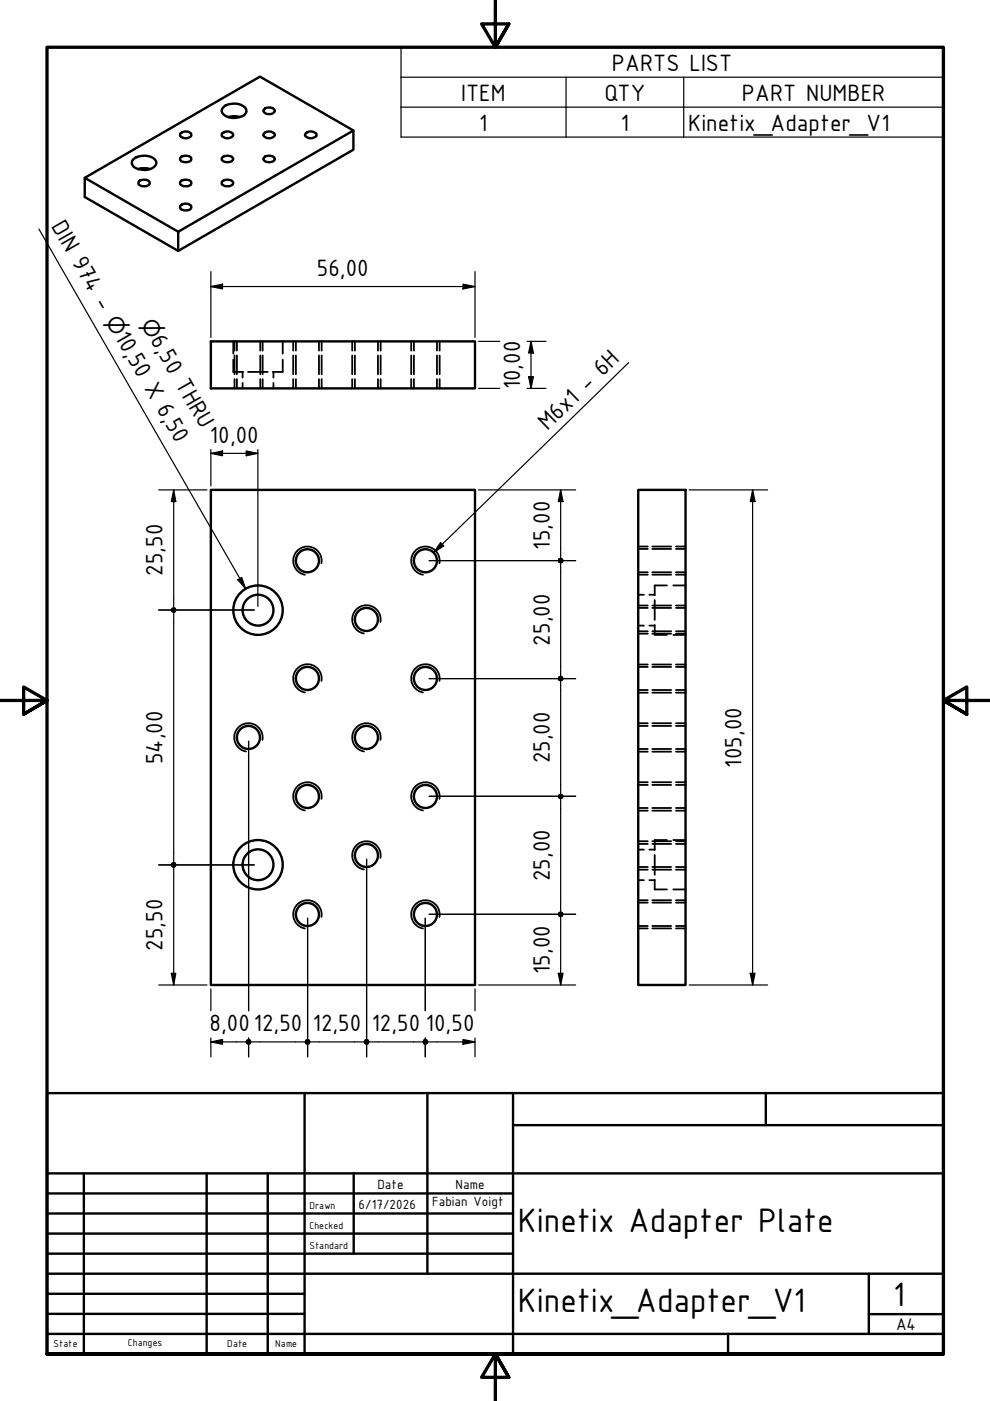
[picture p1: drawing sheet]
<svg xmlns="http://www.w3.org/2000/svg" width="210mm" height="297mm" viewBox="0 0 210 297" stroke-linecap="round" stroke-linejoin="round" font-family="sans-serif">
<!-- layer: Visible (ISO) -->
<g fill="none" stroke="#000" stroke-width=".51">
<path d="M18 37.7l19.8 11.4M28.3 33.8a3.7 3.7 0 0 1 4.6 .1 .98 .98 0 0 1-.3 1.5 3.8 3.8 0 0 1-4.3 0 1.08 1.08 0 0 1 0-1.6zM29.3 35.9a4.3 4.3 0 0 1 2.5 0M29.4 38.5a1.69 1.69 0 0 1 2.3 0v.3a.97 .97 0 0 1-1.2 .7 .86 .86 0 0 1-1.1-1zM38.2 28.3a1.69 1.69 0 0 1 2.3 0l.1 .3a1.39 1.39 0 0 1-2.4 0zM38.2 38.5a1.69 1.69 0 0 1 2.3 0l.1 .3a.97 .97 0 0 1-1.2 .7 .86 .86 0 0 1-1.2-1zM38.5 33.2a1.46 1.46 0 0 1 2.1 .5 1.39 1.39 0 0 1-2.4 0zM47.1 38.5a1.58 1.58 0 0 1 2.4 .3 1.39 1.39 0 0 1-2.1 .5l-.3-.2zM47.1 28.3a1.54 1.54 0 0 1 2.4 .3 1.45 1.45 0 0 1-2.5 0zM47.1 33.5a1.58 1.58 0 0 1 2.4 .2 1.45 1.45 0 0 1-2.5 0zM47.4 22.7a3.7 3.7 0 0 1 4.6 .1 1.13 1.13 0 0 1-.8 1.9 3.6 3.6 0 0 1-4.1-.8v-.7zM48.4 24.8a4.3 4.3 0 0 1 2.5 0"/>
<path d="M55.9 28.3a1.47 1.47 0 0 1 2.4 .3 1.45 1.45 0 0 1-2.5 0zM56.2 23a1.52 1.52 0 0 1 2.1 .5 1.45 1.45 0 0 1-2.5 0zM56.2 33.2a1.52 1.52 0 0 1 2.1 .5 1.45 1.45 0 0 1-2.5 0zM64.8 28.3a1.69 1.69 0 0 1 2.3 0v.3a1.45 1.45 0 0 1-2.5 0zM74.9 27.7l-37.1 21.4v4.1l-19.8-11.4v-4.1l37.1-21.5 19.8 11.5v4l-37.1 21.5M38.2 43.6a1.69 1.69 0 0 1 2.3 0l.1 .3a1.39 1.39 0 0 1-2.4 0zM44.7 72.4h56v9.9h-56zM44.7 103.9h56v104.9h-56zM135.3 103.9h10.1v104.9h-10.1z"/>
<circle cx="65.2" cy="118.9" r="2.44"/>
<circle cx="90.2" cy="118.9" r="2.44"/>
<circle cx="54.7" cy="129.4" r="3.3"/>
<circle cx="54.7" cy="129.4" r="5.2"/>
<circle cx="77.7" cy="131.3" r="2.44"/>
<circle cx="52.7" cy="156.4" r="2.44"/>
<circle cx="65.2" cy="143.8" r="2.44"/>
<circle cx="77.7" cy="156.4" r="2.44"/>
<circle cx="90.2" cy="143.8" r="2.44"/>
<circle cx="65.2" cy="168.9" r="2.44"/>
<circle cx="90.2" cy="168.9" r="2.44"/>
<circle cx="54.7" cy="183.3" r="3.3"/>
<circle cx="54.7" cy="183.3" r="5.2"/>
<circle cx="65.2" cy="193.9" r="2.44"/>
<circle cx="77.7" cy="181.4" r="2.44"/>
<circle cx="90.2" cy="193.9" r="2.44"/>
</g>
<!-- layer: Visible Narrow (ISO) -->
<path d="M68.2 119.4a3 3 0 0 0-2.5-3.5 3 3 0 0 0-3.5 2.5 3 3 0 0 0 2.5 3.5M93.2 119.4a3 3 0 0 0-2.5-3.5 3 3 0 0 0-3.5 2.5 3 3 0 0 0 2.5 3.5M80.7 131.9a3 3 0 0 0-2.5-3.5 3 3 0 0 0-3.5 2.4 3 3 0 0 0 2.5 3.5M55.6 156.9a3 3 0 0 0-2.4-3.5 3 3 0 0 0-3.5 2.4 3 3 0 0 0 2.4 3.5M68.2 144.4a3 3 0 0 0-2.5-3.5 3 3 0 0 0-3.5 2.4 3 3 0 0 0 2.5 3.5M80.7 156.9a3 3 0 0 0-2.5-3.5 3 3 0 0 0-3.5 2.4 3 3 0 0 0 2.5 3.5M93.2 144.4a3 3 0 0 0-2.5-3.5 3 3 0 0 0-3.5 2.4 3 3 0 0 0 2.5 3.5M68.2 169.4a3 3 0 0 0-2.5-3.5 3 3 0 0 0-3.5 2.4 3 3 0 0 0 2.5 3.5M93.2 169.4a3 3 0 0 0-2.5-3.5 3 3 0 0 0-3.5 2.4 3 3 0 0 0 2.5 3.5M68.2 194.4a3 3 0 0 0-2.5-3.5 3 3 0 0 0-3.5 2.5 3 3 0 0 0 2.5 3.5M80.7 181.9a3 3 0 0 0-2.5-3.5 3 3 0 0 0-3.5 2.4 3 3 0 0 0 2.5 3.5M93.2 194.4a3 3 0 0 0-2.5-3.5 3 3 0 0 0-3.5 2.5 3 3 0 0 0 2.5 3.5" fill="none" stroke="#000" stroke-width=".38"/>
<!-- layer: Hidden (ISO) -->
<g fill="none" stroke="#000" stroke-width=".38">
<path d="M49.5 76.2v2.7h2.1M49.5 72.4v2.6M49.7 72.4v1.9M49.7 75.4v4M50.2 72.4v1.9M50.2 75.4v4M51.4 78.9v1.2M52.6 78.9h4.2M55.2 72.4v1.9M55.2 75.4v4M55.7 72.4v1.9M55.7 75.4v4"/>
<path d="M58 78.9v1.2M59.9 76.2v2.7h-2.1M59.9 72.4v2.6M62.2 72.4v1.9M62.2 75.4v4M62.7 72.4v1.9M62.7 75.4v4M67.6 72.4v1.9M67.6 75.4v4M68.2 72.4v1.9M68.2 75.4v4M74.7 72.4v1.9"/>
<path d="M74.7 75.4v4M75.2 72.4v1.9M75.2 75.4v4M80.1 72.4v1.9M80.1 75.4v4M80.7 72.4v1.9M80.7 75.4v4M87.2 72.4v1.9M87.2 75.4v4M87.8 72.4v1.9M87.8 75.4v4M92.6 72.4v1.9"/>
<path d="M92.6 75.4v4M93.2 72.4v1.9M93.2 75.4v4M49.7 80.4v1.9M50.2 80.4v1.9M51.4 81.2v1.1M55.2 80.4v1.9M55.7 80.4v1.9M58 81.2v1.1M62.2 80.4v1.9M62.7 80.4v1.9M67.6 80.4v1.9"/>
<path d="M68.2 80.4v1.9M74.7 80.4v1.9M75.2 80.4v1.9M80.1 80.4v1.9M80.7 80.4v1.9M87.2 80.4v1.9M87.8 80.4v1.9M92.6 80.4v1.9M93.2 80.4v1.9M135.3 116.4h2.1M135.3 115.9h2.1M138.3 116.4h4"/>
<path d="M138.3 115.9h4M143.3 116.4h2.1M143.3 115.9h2.1M135.3 126.1h1.2M135.3 132.6h1.2M135.3 128.9h2.1M135.3 133.8h2.1M135.3 121.3h2.1M135.3 128.4h2.1M135.3 134.4h2.1M135.3 121.8h2.1M137.7 126.1h1.1"/>
<path d="M137.7 132.6h1.1M138.3 128.9h4M138.3 133.8h4M138.3 121.3h4M138.3 128.4h4M138.3 134.4h4M138.3 121.8h4M138.8 127.2v4.2M138.8 132.5v2.1h2.6M141.4 124.1h-2.6v2.1M142.7 124.1h2.7M142.7 134.6h2.7"/>
<path d="M143.3 128.9h2.1M143.3 133.8h2.1M143.3 121.3h2.1M143.3 128.4h2.1M143.3 134.4h2.1M143.3 121.8h2.1M135.3 141.4h2.1M135.3 146.3h2.1M135.3 153.9h2.1M135.3 158.8h2.1M135.3 140.9h2.1M135.3 146.9h2.1"/>
<path d="M135.3 153.3h2.1M135.3 159.4h2.1M138.3 141.4h4M138.3 146.3h4M138.3 153.9h4M138.3 158.8h4M138.3 140.9h4M138.3 146.9h4M138.3 153.3h4M138.3 159.4h4M143.3 141.4h2.1M143.3 146.3h2.1"/>
<path d="M143.3 153.9h2.1M143.3 158.8h2.1M143.3 140.9h2.1M143.3 146.9h2.1M143.3 153.3h2.1M143.3 159.4h2.1M135.3 166.4h2.1M135.3 171.3h2.1M135.3 178.9h2.1M135.3 165.8h2.1M135.3 171.9h2.1M135.3 178.4h2.1"/>
<path d="M138.3 166.4h4M138.3 171.3h4M138.3 178.9h4M138.3 165.8h4M138.3 171.9h4M138.3 178.4h4M141.4 178.1h-2.6v2.1M142.7 178.1h2.7M143.3 166.4h2.1M143.3 171.3h2.1M143.3 178.9h2.1M143.3 165.8h2.1"/>
<path d="M143.3 171.9h2.1M143.3 178.4h2.1M135.3 180.1h1.2M135.3 186.6h1.2M135.3 183.8h2.1M135.3 191.4h2.1M135.3 196.3h2.1M135.3 184.4h2.1M135.3 190.9h2.1M135.3 196.8h2.1M137.7 180.1h1.1M137.7 186.6h1.1"/>
<path d="M138.3 183.8h4M138.3 191.4h4M138.3 196.3h4M138.3 184.4h4M138.3 190.9h4M138.3 196.8h4M138.8 181.3v4.2M138.8 186.5v2.1h2.6M142.7 188.6h2.7M143.3 183.8h2.1M143.3 191.4h2.1M143.3 196.3h2.1"/>
<path d="M143.3 184.4h2.1M143.3 190.9h2.1M143.3 196.8h2.1"/>
</g>
<!-- layer: Symbol (ISO) -->
<path d="M85 16.4v-6.4h115v6.4M85 16.4h115v6.3M85 16.4v12.7h115v-6.4M120 16.4v12.7M145 16.4v12.7M85 22.7h115M8.3 48.6l43.8 76.2M133.3 76.9l-41.4 40.2M93.4 115l.7 .7-2.2 1.4zM50.4 122.9l.8-.5 .9 2.4z" fill="none" stroke="#000" stroke-width=".25"/>
<!-- layer: Border (ISO) -->
<path d="M105 0v10l-2.9-4.9h5.8l-2.9 4.9 2.9-4.9M0 148.5h10l-5-2.8v5.7l5-2.9-5 2.9M210 148.5h-10l5-2.8v5.7l-5-2.9 5 2.9M10 287.1v-277.1h190v277.1h-190h190M107.9 292l-2.9-4.9 2.9 4.9h-5.8l2.9-4.9v9.9" fill="none" stroke="#000" stroke-width=".7"/>
<!-- layer: Title (ISO) -->
<g fill="none" stroke="#000" stroke-width=".51">
<path d="M10 231.8h190v55.3h-190zM64.6 231.8v55.3M90.6 231.8v38.3M108.8 238.6h91.2M108.8 231.8v55.3M162.4 231.8v6.8M10 253h98.8M10 257.3h98.8M10 248.8h190M17.8 248.8v38.3M43.8 248.8v38.3M56.8 248.8v38.3"/>
<path d="M75 248.8v17M10 261.5h98.8M10 265.8h98.8M10 270.1h190M10 274.3h54.6M10 278.6h54.6M184.2 278.6h15.8M184.2 270.1v12.7M10 282.8h190M154.4 282.8v4.3"/>
</g>
<!-- layer: Dimension (ISO) -->
<g fill="none" stroke="#000" stroke-width=".25">
<path d="M44.7 57.6v14M100.7 57.6v14M44.7 60.8l2.5-.6v1.1zM44.7 60.8h56M98.2 60.2l2.5 .6-2.5 .5zM101.5 72.4h4.5M111.8 72.4h4M112.1 79.9h1l-.5 2.4zM112.6 72.4l.5 2.5h-1zM112.6 72.4v9.9M44.7 96.1l2.5-.5v1zM44.7 95.3v7.7"/>
<path d="M44.7 96.1h10M52.2 95.6l2.5 .5-2.5 .5zM54.7 95.3v33.3M101.5 82.3h4.5M111.8 82.3h4M33.7 103.9h10.2M36.8 103.9l.5 2.4h-1zM36.8 103.9v24.9M91 118.9h31M101.5 103.9h20.5M118.9 103.9l.5 2.4h-1zM118.9 103.9v14.3"/>
<path d="M118.9 119.5v23.7M146.1 103.9h16.7M159.6 103.9l.5 2.4h-1zM159.6 103.9v104.9M33.7 129.3h20.2M36.8 130v52.7M52.7 157.1v57.2M91 143.9h31M118.9 144.5v23.8M91 168.8h31M118.9 169.5v23.7M33.7 183.4h20.2"/>
<path d="M36.8 184v24.8M65.2 194.7v29.4M77.7 182.2v41.9M90.2 194.7v19.6M91 193.9h31M118.9 194.5v14.3M33.7 208.8h10.2M36.3 206.4h1l-.5 2.4zM44.7 209.7v4.6M100.7 209.7v4.6M101.5 208.8h20.5M118.4 206.4h1l-.5 2.4z"/>
<path d="M146.1 208.8h16.7M159.1 206.4h1l-.5 2.4zM44.7 220.9l2.5-.5v1zM44.7 220.1v4M44.7 220.9h7.4M52.7 220.1v4M53.3 220.9h11.3M65.8 220.9h11.3M78.3 220.9h11.3M90.2 220.1v4M90.8 220.9h9.9M98.2 220.4l2.5 .5-2.5 .5z"/>
<path d="M100.7 220.1v4"/>
</g>
<g fill="#000">
<path d="M44.7 60.8l2.5-.6v1.1z" fill-rule="evenodd"/>
<path d="M98.2 60.2l2.5 .6-2.5 .5z" fill-rule="evenodd"/>
<path d="M112.1 79.9h1l-.5 2.4z" fill-rule="evenodd"/>
<path d="M112.6 72.4l.5 2.5h-1z" fill-rule="evenodd"/>
<path d="M44.7 96.1l2.5-.5v1z" fill-rule="evenodd"/>
<path d="M52.2 95.6l2.5 .5-2.5 .5z" fill-rule="evenodd"/>
<path d="M36.8 103.9l.5 2.4h-1z" fill-rule="evenodd"/>
<path d="M118.9 103.9l.5 2.4h-1z" fill-rule="evenodd"/>
<path d="M159.6 103.9l.5 2.4h-1z" fill-rule="evenodd"/>
<path d="M36.3 206.4h1l-.5 2.4z" fill-rule="evenodd"/>
<path d="M118.4 206.4h1l-.5 2.4z" fill-rule="evenodd"/>
<path d="M159.1 206.4h1l-.5 2.4z" fill-rule="evenodd"/>
<path d="M44.7 220.9l2.5-.5v1z" fill-rule="evenodd"/>
<path d="M98.2 220.4l2.5 .5-2.5 .5z" fill-rule="evenodd"/>
<circle cx="118.9" cy="118.9" r=".63"/>
<circle cx="36.8" cy="129.4" r=".62"/>
<circle cx="118.9" cy="143.9" r=".63"/>
<circle cx="118.9" cy="168.9" r=".62"/>
<circle cx="118.9" cy="168.9" r=".61"/>
<circle cx="36.8" cy="183.4" r=".62"/>
<circle cx="36.8" cy="183.4" r=".63"/>
<circle cx="118.9" cy="193.8" r=".63"/>
<circle cx="118.9" cy="193.9" r=".63"/>
<circle cx="52.7" cy="220.9" r=".63"/>
<circle cx="65.2" cy="220.9" r=".63"/>
<circle cx="77.7" cy="220.9" r=".62"/>
<circle cx="77.7" cy="220.9" r=".63"/>
<circle cx="90.2" cy="220.9" r=".63"/>
<circle cx="90.2" cy="220.9" r=".62"/>
</g>
<!-- layer: Symbol (ISO) -->
<g fill="#000">
<path d="M93.4 115l.7 .7-2.2 1.4z" fill-rule="evenodd"/>
<path d="M50.4 122.9l.8-.5 .9 2.4z" fill-rule="evenodd"/>
</g>
<g font-size="7.7">
<text x="109.8" y="261.2">Kinetix Adapter Plate</text>
<text x="109.8" y="278.2">Kinetix_Adapter_V1</text>
<text x="189.4" y="276.8">1</text>
</g>
<g font-size="5.4">
<text x="129.7" y="15">PARTS LIST</text>
<text x="97.8" y="21.3">ITEM</text>
<text x="128.1" y="21.3">QTY</text>
<text x="157.3" y="21.3">PART NUMBER</text>
<text x="101.6" y="27.7">1</text>
<text x="131.6" y="27.7">1</text>
<text x="145.9" y="27.7">Kinetix_Adapter_V1</text>
<text x="10.8" y="48" transform="rotate(60 10.8 48)">DIN 974 -</text>
<text x="67.2" y="58.5">56,00</text>
<text x="24.3" y="71.4" transform="rotate(60 24.3 71.4)">10,50 X 6,50</text>
<text x="31.7" y="72.2" transform="rotate(60 31.7 72.2)">6,50 THRU</text>
<text x="110.3" y="82.5" transform="rotate(-90 110.3 82.5)">10,00</text>
<text x="44.5" y="93.8">10,00</text>
<text x="116.1" y="91.4" transform="rotate(-44 116.1 91.4)">M6x1 - 6H</text>
<text x="116.6" y="116.5" transform="rotate(-90 116.6 116.5)">15,00</text>
<text x="34.5" y="122.1" transform="rotate(-90 34.5 122.1)">25,50</text>
<text x="116.6" y="136.9" transform="rotate(-90 116.6 136.9)">25,00</text>
<text x="116.6" y="161.8" transform="rotate(-90 116.6 161.8)">25,00</text>
<text x="34.5" y="162" transform="rotate(-90 34.5 162)">54,00</text>
<text x="157.2" y="162.7" transform="rotate(-90 157.2 162.7)">105,00</text>
<text x="116.6" y="186.9" transform="rotate(-90 116.6 186.9)">25,00</text>
<text x="34.5" y="201.7" transform="rotate(-90 34.5 201.7)">25,50</text>
<text x="116.6" y="206.6" transform="rotate(-90 116.6 206.6)">15,00</text>
<text x="44.4" y="218.6">8,0012,50</text>
<text x="66.3" y="218.6">12,50</text>
<text x="78.8" y="218.6">12,50</text>
<text x="90.3" y="218.6">10,50</text>
</g>
<g font-size="4.6">
<text x="22.3" y="68.1" transform="rotate(60 22.3 68.1)">⌀</text>
<text x="29.8" y="68.8" transform="rotate(60 29.8 68.8)">⌀</text>
</g>
<text font-size="3.9" x="190" y="282">A4</text>
<g font-size="3">
<text x="76" y="256.3">6/17/2026</text>
<text x="80" y="252">Date</text>
<text x="91.6" y="255.7">Fabian Voigt</text>
<text x="96.6" y="252">Name</text>
</g>
<g font-size="2.3">
<text x="65.6" y="256.3">Drawn</text>
<text x="65.6" y="260.5">Checked</text>
<text x="65.6" y="264.8">Standard</text>
<text x="11.4" y="285.7">State</text>
<text x="27.1" y="285.4">Changes</text>
<text x="48.2" y="285.7">Date</text>
<text x="58.4" y="285.7">Name</text>
</g>
</svg>
